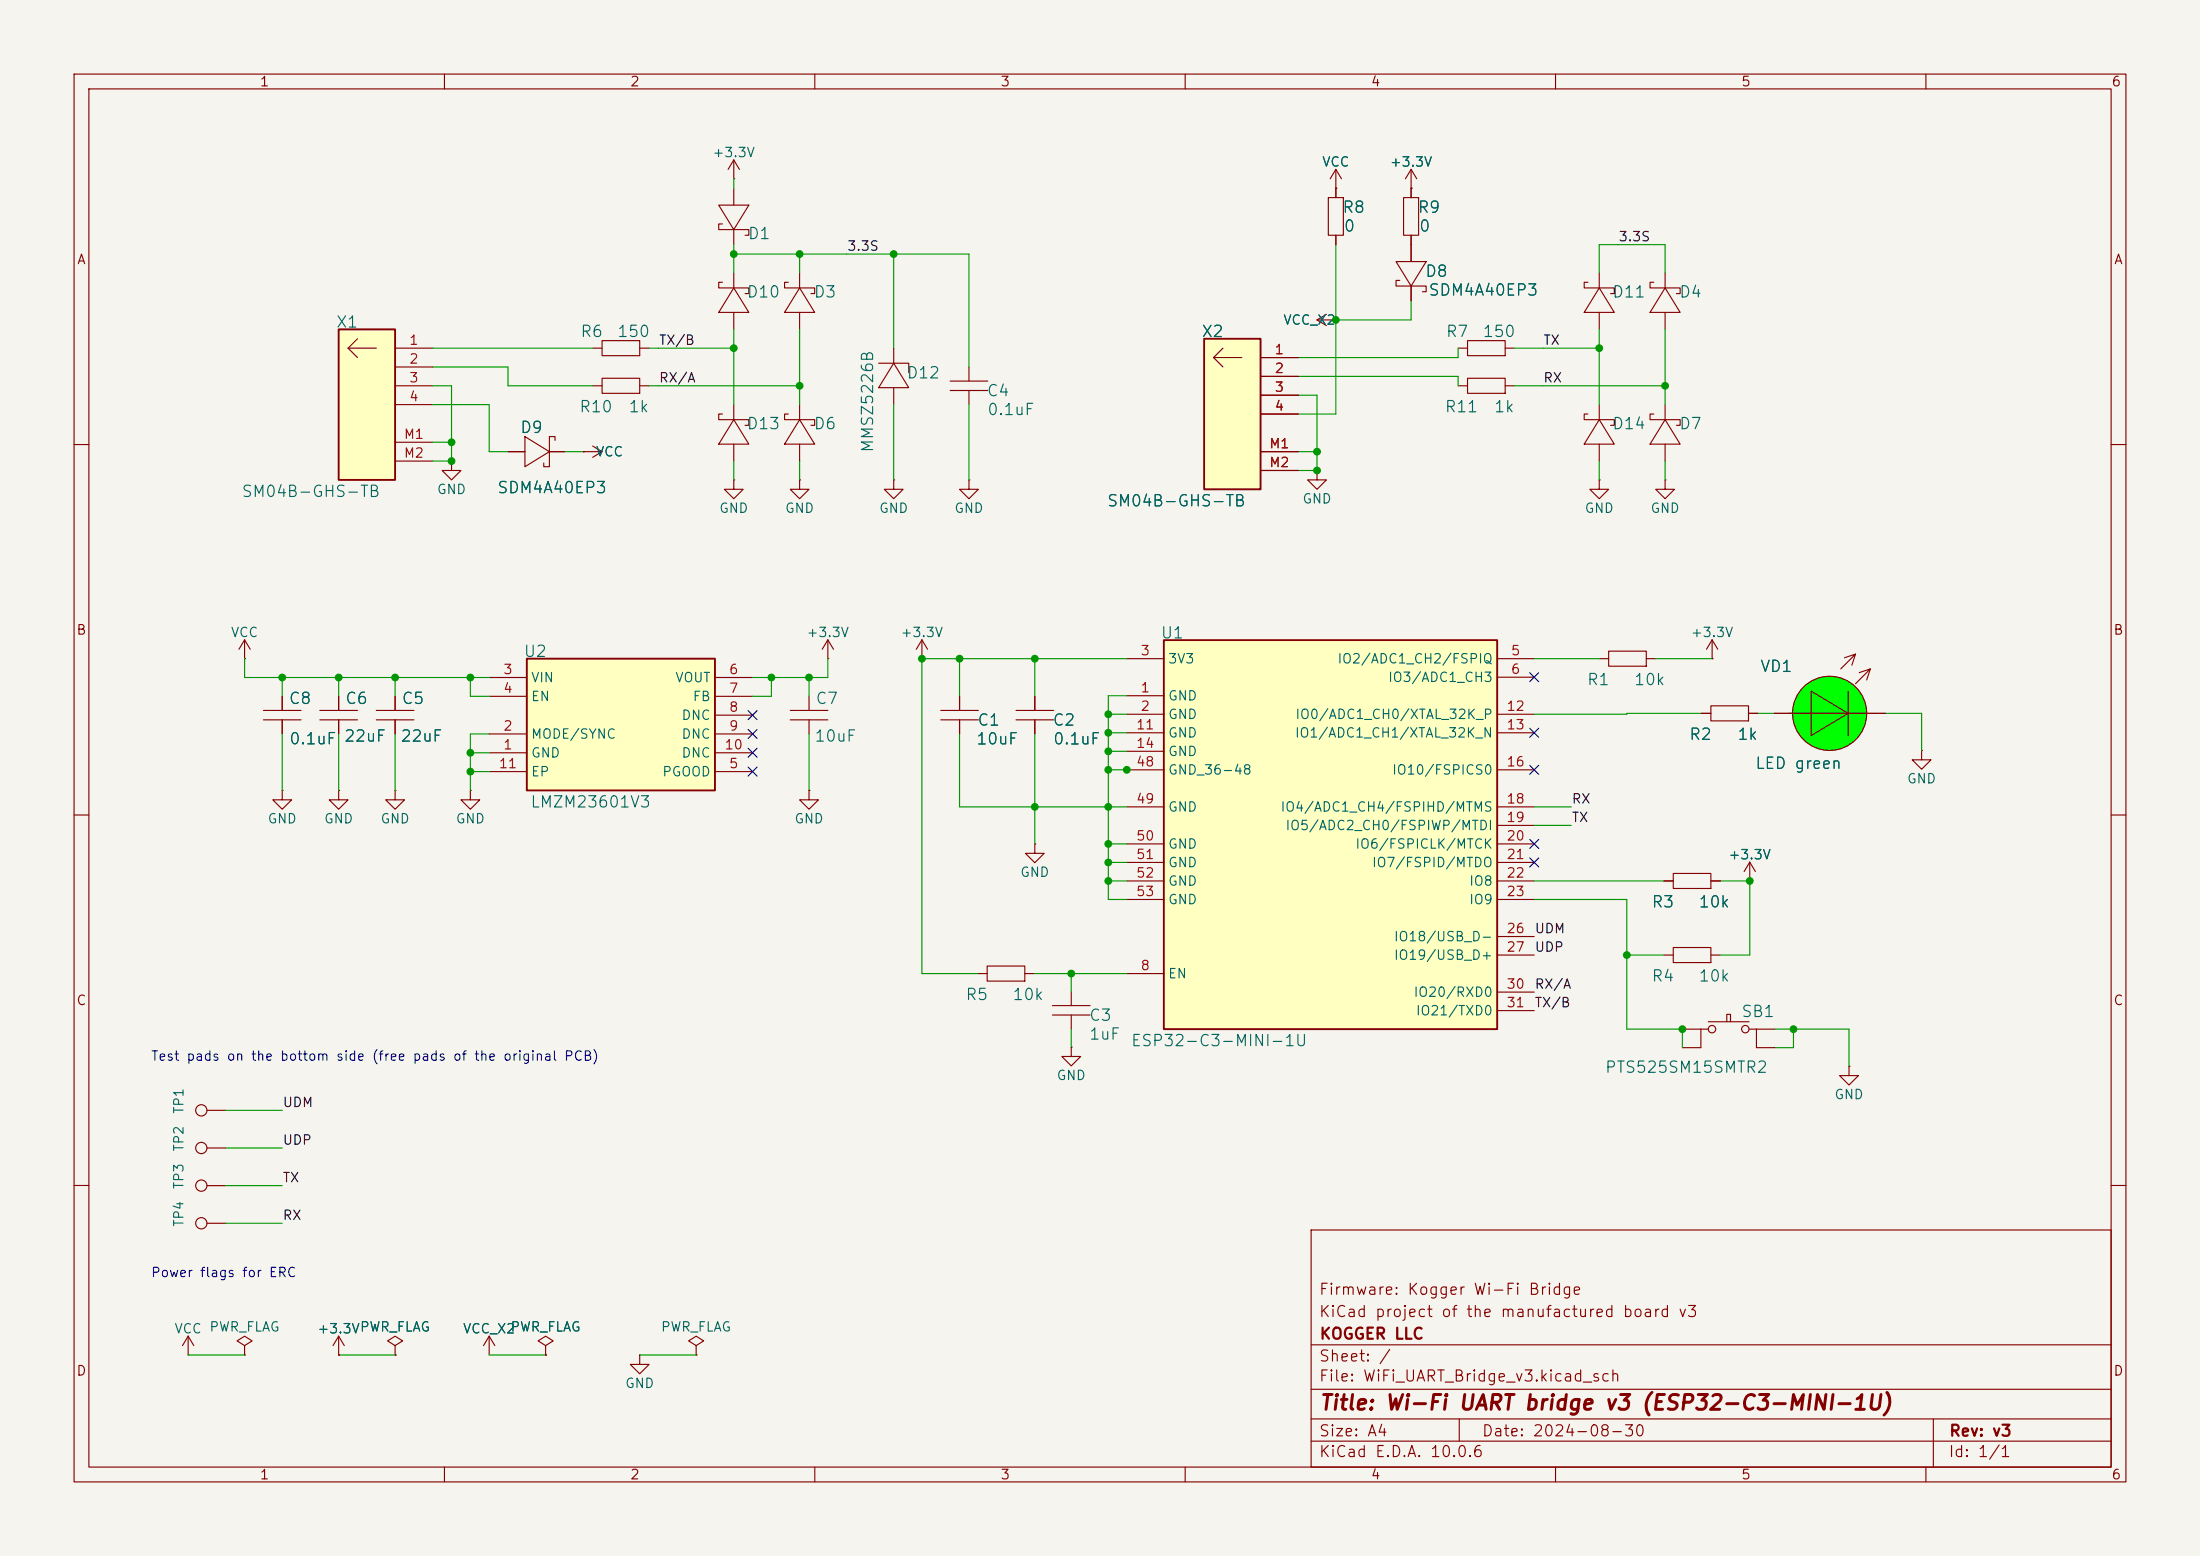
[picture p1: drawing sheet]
<svg xmlns="http://www.w3.org/2000/svg" width="297mm" height="210mm" viewBox="0 0 297 210" stroke-linecap="round" stroke-linejoin="round" font-family="sans-serif">
<path d="M0 0h297v210h-297z" fill="#f5f4ef" stroke="#f5f4ef" stroke-width=".14"/>
<g fill="none" stroke="#840000" stroke-width=".15">
<path d="M10 10h277v190h-277zM12 12h273v186h-273zM60 10v2M110 10v2M160 10v2M210 10v2M260 10v2M128.3 51.4h5M128.3 52.7h5M130.8 49.5v1.9M130.8 52.7v1.9M10 60h2"/>
<path d="M130.8 64.8v1.2h1.3l-1.3 1.3-1.3-1.3h1.3M130.8 64.8h.1M285 60h2M229.7 96.3h1.3M231 95.3h5v2h-5zM236 96.3h1.3M10 110h2M285 110h2M10 160h2M177 166h108v32h-108zM285 160h2M60 198v2"/>
<path d="M110 198v2M160 198v2M177 194.5h108M177 191.5h108M177 187.5h108M177 181.5h108M197 191.5v3M210 198v2M260 198v2M261 191.5v6.5"/>
</g>
<path d="M162.6 45.7h7.6v20.3h-7.6z" fill="#ffffc2"/>
<path d="M162.6 45.7h7.6v20.3h-7.6z" fill="none" stroke="#840000" stroke-width=".25"/>
<g fill="none" stroke="#840000" stroke-width=".15">
<path d="M163.8 48.3h3.8M165.1 47l-1.3 1.3 1.3 1.2M170.2 48.3h5.1M170.2 50.8h5.1M170.2 53.3h5.1M170.2 55.9h5.1M61 62.2v1.3h1.2l-1.2 1.3-1.3-1.3h1.3M61 62.2h.1M99.1 64.8v1.2h1.2l-1.2 1.3-1.3-1.3h1.3M99.1 64.8h.1M107.9 64.8v1.2h1.3l-1.3 1.3-1.2-1.3h1.2M107.9 64.8h.1"/>
<path d="M120.6 64.8v1.2h1.3l-1.3 1.3-1.2-1.3h1.2M120.6 64.8h.1M170.2 61h5.1M170.2 63.5h5.1M215.9 64.8v1.2h1.3l-1.3 1.3-1.3-1.3h1.3M215.9 64.8h.1M224.8 64.8v1.2h1.3l-1.3 1.3-1.3-1.3h1.3M224.8 64.8h.1M35.6 97.2h5M35.6 95.9h5M38.1 94v1.9M38.1 97.2v1.9"/>
<path d="M50.8 97.2h5.1M50.8 95.9h5.1M53.3 94v1.9M53.3 97.2v1.9M106.7 97.2h5.1M106.7 95.9h5.1M109.2 94v1.9M109.2 97.2v1.9M124.5 88.9h.1M124.5 86.4l-.8 1.2M124.5 86.4l.7 1.2M124.5 86.4v2.5"/>
<path d="M127 97.2h5.1M127 95.9h5.1M129.5 94v1.9M129.5 97.2v1.9M137.2 97.2h5M137.2 95.9h5M139.7 94v1.9M139.7 97.2v1.9M239.5 96.3h15M244.5 93.3l5 3-5 3zM249 88.8l1.5-.5-2 2M249.5 93.3v6"/>
<path d="M250.5 88.3l-.5 1.5M251 90.8l1.5-.5-2 2M252.5 90.3l-.5 1.5M38.1 106.7v1.3h1.3l-1.3 1.2-1.3-1.2h1.3M38.1 106.7h.1M45.7 106.7v1.3h1.3l-1.3 1.2-1.3-1.2h1.3M45.7 106.7h.1M53.3 106.7v1.3h1.3l-1.3 1.2-1.2-1.2h1.2M53.3 106.7h.1M109.2 106.7v1.3h1.3l-1.3 1.2-1.3-1.2h1.3M109.2 106.7h.1M224.6 118.9h1.3"/>
<path d="M225.9 117.9h5.1v2h-5.1zM231 118.9h1.2M236.2 118.9h.1M236.2 116.4l-.7 1.2M236.2 116.4l.8 1.2M236.2 116.4v2.5M259.4 101.3v1.3h1.3l-1.3 1.2-1.3-1.2h1.3M259.4 101.3h.1M132 131.4h1.3M133.3 130.4h5v2h-5zM138.3 131.4h1.3M142.1 135.7h5.1"/>
<path d="M142.1 137h5.1M144.6 133.8v1.9M144.6 137v1.9M224.6 128.9h1.3M225.9 127.9h5.1v2h-5.1zM227.1 138.9h3.5M229.6 138.9v2.5h-2.5M230.6 137.9h5.5M231 128.9h1.2M233.1 137.9v-1h.5v1M236.1 138.9h3.5M237.1 138.9v2.5h2.5"/>
<path d="M144.6 141.3v1.3h1.3l-1.3 1.3-1.3-1.3h1.3M144.6 141.3h.1M249.6 143.9v1.3h1.3l-1.3 1.2-1.2-1.2h1.2M249.6 143.9h.1"/>
<circle cx="247" cy="96.3" r="5"/>
<circle cx="231.1" cy="138.9" r=".5"/>
<circle cx="235.6" cy="138.9" r=".5"/>
</g>
<circle cx="247" cy="96.3" r="5" fill="#0f0" stroke="#0f0" stroke-width=".14"/>
<path d="M45.7 44.5h7.6v20.3h-7.6z" fill="#ffffc2"/>
<path d="M45.7 44.5h7.6v20.3h-7.6z" fill="none" stroke="#840000" stroke-width=".25"/>
<g fill="none" stroke="#840000" stroke-width=".15">
<path d="M47 47h3.8M48.3 45.7l-1.3 1.3 1.3 1.3M53.3 47h5.1M53.3 49.5h5.1M53.3 52.1h5.1M53.3 54.6h5.1M53.3 59.7h5.1M70.9 58.9l3.3 2.1-3.3 2zM74.9 59.4v-.5h-.7v4.1h-.8v-.5M80 47h1.3M81.3 46h5.1v2h-5.1zM86.4 47h1.2"/>
<path d="M177.8 43.2l1.3 .7M177.8 43.2h2.5M179.1 42.4l-1.3 .8M53.3 62.2h5.1M68.6 61h2.3M74.2 61h2M33 88.9h.1M33 86.4l-.7 1.2M33 86.4l.8 1.2M33 86.4v2.5M111.8 88.9h.1M111.8 86.4l-.8 1.2"/>
<path d="M111.8 86.4l.7 1.2M111.8 86.4v2.5M231.1 88.9h.1M231.1 86.4l-.7 1.2M231.1 86.4l.8 1.2M231.1 86.4v2.5M66 180.3l-.7 1.3M66 180.3l.8 1.3M66 180.3v2.6"/>
</g>
<path d="M157.1 86.4h45v52.5h-45z" fill="#ffffc2"/>
<path d="M157.1 86.4h45v52.5h-45z" fill="none" stroke="#840000" stroke-width=".25"/>
<g fill="none" stroke="#840000" stroke-width=".15">
<path d="M97 27.7h4.1l-2 3.3zM97.5 38.1h-.5v.8h4.1v.7h-.5M97.5 30.2h-.5v.8h4.1v.8h-.5M99.1 38.9l2 3.3h-4.1zM99.1 24.1h.1M99.1 21.6v2.5M99.1 25.4v2.3M99.1 31v2M99.1 36.8v2.1M99.1 21.6l-.8 1.3M99.1 21.6l.7 1.3M106.4 38.1h-.5v.8h4.1v.7h-.5"/>
<path d="M107.9 38.9l2.1 3.3h-4.1zM107.9 36.8v2.1M179.3 26.7h2.1v5.1h-2.1zM180.3 25.4h.1M180.3 22.9l-.7 1.2M180.3 22.9l.8 1.2M180.3 22.9v3.8M180.3 31.8v1.2M188.5 35.3h4l-2 3.3zM189 37.8h-.5v.8h4v.8h-.5M189.5 26.7h2v5.1h-2zM190.5 25.4h.1"/>
<path d="M190.5 22.9v3.8M190.5 31.8v3.5M190.5 38.6v2M190.5 22.9l-.8 1.2M190.5 22.9l.8 1.2M214.4 38.1h-.5v.8h4v.7h-.5M215.9 38.9l2 3.3h-4zM215.9 36.8v2.1M223.3 38.1h-.5v.8h4v.7h-.5M224.8 38.9l2 3.3h-4zM224.8 36.8v2.1M80 52.1h1.3"/>
<path d="M81.3 51.1h5.1v2h-5.1zM86.4 52.1h1.2M97.5 55.9h-.5v.7h4.1v.8h-.5M99.1 56.6l2 3.3h-4.1zM99.1 42.2v2.3M99.1 54.6v2M99.1 59.9v2.3M106.4 55.9h-.5v.7h4.1v.8h-.5M107.9 56.6l2.1 3.3h-4.1zM107.9 42.2v2.3M107.9 54.6v2M107.9 59.9v2.3"/>
<path d="M118.6 49h4.1v1.3M120.6 49l2.1 3.3h-4.1zM120.6 47v2M120.6 52.3v2.3M196.8 52.1h1.3M196.8 47h1.3M198.1 51.1h5.1v2h-5.1zM198.1 46h5.1v2h-5.1zM203.2 52.1h1.3M203.2 47h1.3M214.4 55.9h-.5v.7h4v.8h-.5M215.9 56.6l2 3.3h-4z"/>
<path d="M215.9 42.2v2.3M215.9 54.6v2M215.9 59.9v2.3M223.3 55.9h-.5v.7h4v.8h-.5M224.8 56.6l2 3.3h-4zM224.8 42.2v2.3M224.8 54.6v2M224.8 59.9v2.3M78.7 61h.1M78.7 61h2.6M80 60.2l1.3 .8M81.3 61l-1.3 .7"/>
<path d="M177.8 63.5v1.3h1.3l-1.3 1.2-1.3-1.2h1.3M177.8 63.5h.1M43.2 97.2h5.1M43.2 95.9h5.1M45.7 94v1.9M45.7 97.2v1.9M152.1 93.9h5M152.1 96.4h5M152.1 88.9h5M152.1 98.9h5M202.1 96.4h5M202.1 88.9h5"/>
<path d="M202.1 91.4h5M202.1 98.9h5M215.9 88.9h1.3M217.2 87.9h5v2h-5zM222.2 88.9h1.3M139.7 113.9v1.3h1.3l-1.3 1.2-1.3-1.2h1.3M139.7 113.9h.1M152.1 101.4h5M152.1 103.9h5M152.1 108.9h5M152.1 113.9h5M152.1 116.4h5"/>
<path d="M152.1 118.9h5M202.1 103.9h5M202.1 108.9h5M202.1 111.4h5M202.1 113.9h5M202.1 116.4h5M202.1 118.9h5M152.1 131.4h5M152.1 121.4h5M202.1 121.4h5M202.1 126.4h5M202.1 128.9h5"/>
<path d="M202.1 133.9h5M202.1 136.4h5M27.9 149.9h2.6M27.9 154.9h2.6M27.9 165.1h2.6M27.9 160h2.6M25.4 182.9h.1M25.4 180.3l-.8 1.3M25.4 180.3l.8 1.3M25.4 180.3v2.6M33 181.6l1-.6-1-.7-1 .7 1 .6v1.3M33 182.9h.1"/>
<path d="M45.7 182.9h.1M45.7 180.3l-.7 1.3M45.7 180.3l.8 1.3M45.7 180.3v2.6M53.3 181.6l1.1-.6-1.1-.7-1 .7 1 .6v1.3M53.3 182.9h.1M73.7 181.6l1-.6-1-.7-1.1 .7 1.1 .6v1.3M73.7 182.9h.1M86.4 182.9v1.3h1.2l-1.2 1.2-1.3-1.2h1.3M86.4 182.9h.1M94 181.6l1-.6-1-.7-1 .7 1 .6v1.3M94 182.9h.1"/>
<circle cx="27.2" cy="149.9" r=".76"/>
<circle cx="27.2" cy="154.9" r=".76"/>
<circle cx="27.2" cy="160" r=".76"/>
<circle cx="27.2" cy="165.1" r=".76"/>
</g>
<path d="M71.1 88.9h25.4v17.8h-25.4z" fill="#ffffc2"/>
<path d="M71.1 88.9h25.4v17.8h-25.4z" fill="none" stroke="#840000" stroke-width=".25"/>
<g fill="none" stroke="#840000" stroke-width=".15">
<path d="M180.3 25.4h.1M180.3 25.4v1.3M180.3 31.8v1.2M190.5 25.4h.1M190.5 25.4v1.3M190.5 31.8v3.5M190.5 38.6v2M170.2 48.3h5.1M170.2 50.8h5.1M170.2 53.3h5.1M170.2 55.9h5.1M68.6 61h2.3"/>
<path d="M74.2 61h2M78.7 61h.1M170.2 61h5.1M170.2 63.5h5.1M38.1 94v1.9M38.1 97.2v1.9M45.7 94v1.9M45.7 97.2v1.9M53.3 94v1.9M53.3 97.2v1.9M66 99.1h5.1M66 91.4h5.1"/>
<path d="M66 94h5.1M96.5 99.1h5.1M96.5 91.4h5.1M96.5 94h5.1M96.5 96.5h5.1M129.5 94v1.9M129.5 97.2v1.9M139.7 94v1.9M139.7 97.2v1.9M229.7 96.3h1.3M236 96.3h1.3M239.5 96.3h5"/>
<path d="M249.5 96.3h5M63.5 106.7v1.3h1.3l-1.3 1.2-1.3-1.2h1.3M63.5 106.7h.1M66 101.6h5.1M66 104.1h5.1M96.5 101.6h5.1M96.5 104.1h5.1M224.6 118.9h1.3M231 118.9h1.2M236.2 118.9h.1M45.7 182.9h.1M53.3 182.9h.1"/>
<path d="M73.7 182.9h.1"/>
</g>
<g fill="none" stroke="#009600" stroke-width=".15">
<path d="M99.1 34.3h31.7v15.2M99.1 24.1v1.3M99.1 33v3.8M107.9 34.3v2.5M120.6 34.3v12.7M180.3 33v22.9h-5M215.9 36.8v-3.8h8.9v3.8M58.4 52.1h2.6v10.1h-2.6M58.4 49.5h10.2v2.6h11.4M58.4 47h21.6M58.4 54.6h7.6v6.4h2.6M58.4 59.7h2.6"/>
<path d="M87.6 52.1h20.3M87.6 47h11.5M99.1 44.5v10.1M107.9 44.5v10.1M120.6 54.6v10.2M130.8 54.6v10.2M175.3 53.3h2.5v10.2h-2.5M175.3 50.8h21.5v1.3M190.5 40.6v2.6h-10.2M196.8 47v1.3h-21.5M204.5 52.1h20.3M204.5 47h11.4"/>
<path d="M215.9 44.5v10.1M224.8 44.5v10.1M76.2 61h2.5M99.1 62.2v2.6M107.9 62.2v2.6M175.3 61h2.5M215.9 62.2v2.6M224.8 62.2v2.6M33 88.9v2.5h33M38.1 91.4v2.6M38.1 99.1v7.6M45.7 91.4v2.6"/>
<path d="M45.7 99.1v7.6M53.3 91.4v2.6M53.3 99.1v7.6M63.5 91.4v2.6h2.5M66 99.1h-2.5v7.6M104.1 91.4v2.6h-2.5M109.2 91.4v2.6M109.2 99.1v7.6M111.8 88.9v2.5h-10.2M129.5 99.1v9.8h22.6M129.5 88.9v5.1M139.7 88.9v5.1"/>
<path d="M139.7 99.1v14.8M149.6 96.4h2.5M149.6 98.9h2.5M152.1 88.9h-27.6v42.5h7.5M152.1 93.9h-2.5v27.5h2.5M207.1 88.9h8.8M223.5 88.9h7.6M229.7 96.3l-22.6 .1M237.3 96.3h2.2M254.5 96.3h4.9v5M63.5 104.1h2.5M63.5 101.6h2.5"/>
<path d="M149.6 118.9h2.5M149.6 116.4h2.5M149.6 113.9h2.5M149.6 101.4h2.5M149.6 103.9h2.5M207.1 118.9h17.5M207.1 108.9h5M207.1 111.4h5M232.2 118.9h4v10h-4M139.6 131.4h12.5M144.6 131.4v2.4M144.6 138.9v2.4"/>
<path d="M207.1 121.4h12.5v17.5h7.5v2.5M219.6 128.9h5M239.6 138.9h10v5M242.1 138.9v2.5h-2.5M30.5 149.9h7.6M30.5 154.9h7.6M30.5 165.1h7.6M30.5 160h7.6M25.4 182.9h7.6M45.7 182.9h7.6M66 182.9h7.7M86.4 182.9h7.6"/>
</g>
<g fill="none" stroke="#000084" stroke-width=".15">
<path d="M101 98.5l1.2 1.2M101 95.9l1.2 1.2M102.2 98.5l-1.2 1.2M102.2 95.9l-1.2 1.2M206.5 90.8l1.2 1.2M206.5 98.3l1.2 1.2M207.7 90.8l-1.2 1.2M207.7 98.3l-1.2 1.2M101 101l1.2 1.2M101 103.5l1.2 1.2M102.2 101l-1.2 1.2M102.2 103.5l-1.2 1.2"/>
<path d="M206.5 103.3l1.2 1.2M206.5 115.8l1.2 1.2M206.5 113.3l1.2 1.2M207.7 103.3l-1.2 1.2M207.7 115.8l-1.2 1.2M207.7 113.3l-1.2 1.2"/>
</g>
<g fill="#009600" stroke="#009600" stroke-width=".14">
<circle cx="236.2" cy="118.9" r=".46"/>
<circle cx="224.8" cy="52.1" r=".46"/>
<circle cx="242.1" cy="138.9" r=".46"/>
<circle cx="149.6" cy="118.9" r=".46"/>
<circle cx="149.6" cy="116.4" r=".46"/>
<circle cx="219.6" cy="128.9" r=".46"/>
<circle cx="227.1" cy="138.9" r=".46"/>
<circle cx="152.1" cy="103.9" r=".46"/>
<circle cx="149.6" cy="101.4" r=".46"/>
<circle cx="149.6" cy="103.9" r=".46"/>
<circle cx="149.6" cy="113.9" r=".46"/>
<circle cx="149.6" cy="108.9" r=".46"/>
<circle cx="139.7" cy="108.9" r=".46"/>
<circle cx="144.6" cy="131.4" r=".46"/>
<circle cx="139.7" cy="88.9" r=".46"/>
<circle cx="149.6" cy="98.9" r=".46"/>
<circle cx="149.6" cy="96.4" r=".46"/>
<circle cx="177.8" cy="61" r=".46"/>
<circle cx="177.8" cy="63.5" r=".46"/>
<circle cx="180.3" cy="43.2" r=".46"/>
<circle cx="215.9" cy="47" r=".46"/>
<circle cx="53.3" cy="91.4" r=".46"/>
<circle cx="38.1" cy="91.4" r=".46"/>
<circle cx="63.5" cy="101.6" r=".46"/>
<circle cx="45.7" cy="91.4" r=".46"/>
<circle cx="124.5" cy="88.9" r=".46"/>
<circle cx="104.1" cy="91.4" r=".46"/>
<circle cx="109.2" cy="91.4" r=".46"/>
<circle cx="129.5" cy="88.9" r=".46"/>
<circle cx="61" cy="62.2" r=".46"/>
<circle cx="61" cy="59.7" r=".46"/>
<circle cx="63.5" cy="91.4" r=".46"/>
<circle cx="63.5" cy="104.1" r=".46"/>
<circle cx="99.1" cy="47" r=".46"/>
<circle cx="99.1" cy="34.3" r=".46"/>
<circle cx="120.6" cy="34.3" r=".46"/>
<circle cx="107.9" cy="34.3" r=".46"/>
<circle cx="107.9" cy="52.1" r=".46"/>
</g>
<text font-size="2" fill="#840000" x="178" y="190.8">Title: Wi-Fi UART bridge v3 (ESP32-C3-MINI-1U)</text>
<g font-size="1.5" fill="#006464">
<text x="181.1" y="29.1">R8</text>
<text x="191.3" y="29.1">R9</text>
<text x="100.9" y="32.7">D1</text>
<text x="181.3" y="31.7">0</text>
<text x="191.5" y="31.7">0</text>
<text x="100.7" y="40.5">D10</text>
<text x="109.7" y="40.5">D3</text>
<text x="192.3" y="37.7">D8</text>
<text x="192.7" y="40.3">SDM4A40EP3</text>
<text x="217.5" y="40.5">D11</text>
<text x="226.6" y="40.5">D4</text>
<text x="45.3" y="44.6">X1</text>
<text x="78.2" y="45.9">R6</text>
<text x="83.2" y="45.9">150</text>
<text x="162.1" y="45.9">X2</text>
<text x="195.1" y="45.9">R7</text>
<text x="200.1" y="45.9">150</text>
<text x="122.3" y="51.5">D12</text>
<text x="133.1" y="53.9">C4</text>
<text x="70.1" y="58.8">D9</text>
<text x="78.1" y="56">R10</text>
<text x="84.7" y="56">1k</text>
<text x="100.7" y="58.3">D13</text>
<text x="109.7" y="58.3">D6</text>
<text x="133.2" y="56.4">0.1uF</text>
<text x="194.9" y="56">R11</text>
<text x="201.6" y="56">1k</text>
<text x="217.5" y="58.3">D14</text>
<text x="226.6" y="58.3">D7</text>
<text x="118.3" y="61.2" transform="rotate(-90 118.3 61.2)">MMSZ5226B</text>
<text x="32.5" y="67.5">SM04B-GHS-TB</text>
<text x="67" y="67">SDM4A40EP3</text>
<text x="149.3" y="68.7">SM04B-GHS-TB</text>
<text x="70.6" y="89.1">U2</text>
<text x="156.6" y="86.6">U1</text>
<text x="38.9" y="95.4">C8</text>
<text x="46.5" y="95.4">C6</text>
<text x="54.1" y="95.4">C5</text>
<text x="110" y="95.4">C7</text>
<text x="214.1" y="92.9">R1</text>
<text x="220.5" y="92.9">10k</text>
<text x="237.5" y="91.1">VD1</text>
<text x="38.9" y="100.9">0.1uF</text>
<text x="46.3" y="100.5">22uF</text>
<text x="54" y="100.5">22uF</text>
<text x="109.8" y="100.5">10uF</text>
<text x="131.7" y="100.9">10uF</text>
<text x="131.8" y="98.3">C1</text>
<text x="142" y="98.3">C2</text>
<text x="142.1" y="100.9">0.1uF</text>
<text x="227.9" y="100.2">R2</text>
<text x="234.4" y="100.2">1k</text>
<text x="236.9" y="104.2">LED green</text>
<text x="71.5" y="109.4">LMZM23601V3</text>
<text x="222.9" y="122.9">R3</text>
<text x="229.2" y="122.9">10k</text>
<text x="130.2" y="135.4">R5</text>
<text x="136.6" y="135.4">10k</text>
<text x="222.9" y="132.9">R4</text>
<text x="229.2" y="132.9">10k</text>
<text x="235" y="137.7">SB1</text>
<text x="146.9" y="140.7">1uF</text>
<text x="146.9" y="138.2">C3</text>
<text x="152.6" y="141.6">ESP32-C3-MINI-1U</text>
<text x="216.6" y="145.2">PTS525SM15SMTR2</text>
</g>
<g font-size="1.5" fill="#840000">
<text x="178" y="178.1">KiCad project of the manufactured board v3</text>
<text x="178" y="175.1">Firmware: Kogger Wi-Fi Bridge</text>
<text x="178" y="184.1">Sheet: /</text>
<text x="178" y="181.1">KOGGER LLC</text>
<text x="178" y="186.8">File: WiFi_UART_Bridge_v3.kicad_sch</text>
<text x="178" y="197">KiCad E.D.A. 10.0.6</text>
<text x="178" y="194.2">Size: A4</text>
<text x="200" y="194.2">Date: 2024-08-30</text>
<text x="263" y="197">Id: 1/1</text>
<text x="263" y="194.2">Rev: v3</text>
</g>
<g font-size="1.3" fill="#840000">
<text x="35" y="12">1</text>
<text x="85" y="12">2</text>
<text x="135" y="12">3</text>
<text x="185" y="12">4</text>
<text x="235" y="12">5</text>
<text x="285" y="12">6</text>
<text x="10.3" y="36">A</text>
<text x="285.3" y="36">A</text>
<text x="10.2" y="86">B</text>
<text x="285.2" y="86">B</text>
<text x="10.2" y="136">C</text>
<text x="285.2" y="136">C</text>
<text x="10.2" y="186">D</text>
<text x="285.2" y="186">D</text>
<text x="35" y="200">1</text>
<text x="85" y="200">2</text>
<text x="135" y="200">3</text>
<text x="185" y="200">4</text>
<text x="235" y="200">5</text>
<text x="285" y="200">6</text>
</g>
<g font-size="1.3" fill="#006464">
<text x="96.1" y="21.5">+3.3V</text>
<text x="178.4" y="22.8">VCC</text>
<text x="187.5" y="22.8">+3.3V</text>
<text x="173.1" y="44.1">VCC_X2</text>
<text x="80.4" y="61.9">VCC</text>
<text x="58.9" y="67">GND</text>
<text x="97" y="69.5">GND</text>
<text x="105.9" y="69.5">GND</text>
<text x="118.6" y="69.5">GND</text>
<text x="128.7" y="69.5">GND</text>
<text x="175.7" y="68.3">GND</text>
<text x="213.8" y="69.5">GND</text>
<text x="222.7" y="69.5">GND</text>
<text x="31.1" y="86.3">VCC</text>
<text x="108.8" y="86.3">+3.3V</text>
<text x="121.5" y="86.3">+3.3V</text>
<text x="157.6" y="89.9">3V3</text>
<text x="180.5" y="89.9">IO2/ADC1_CH2/FSPIQ</text>
<text x="228.2" y="86.3">+3.3V</text>
<text x="71.6" y="92.4">VIN</text>
<text x="71.6" y="94.9">EN</text>
<text x="91.1" y="92.4">VOUT</text>
<text x="93.4" y="94.9">FB</text>
<text x="157.6" y="94.9">GND</text>
<text x="187.3" y="92.4">IO3/ADC1_CH3</text>
<text x="71.6" y="100">MODE/SYNC</text>
<text x="91.9" y="97.5">DNC</text>
<text x="91.9" y="100">DNC</text>
<text x="157.6" y="97.4">GND</text>
<text x="157.6" y="99.9">GND</text>
<text x="174.7" y="99.9">IO1/ADC1_CH1/XTAL_32K_N</text>
<text x="174.8" y="97.4">IO0/ADC1_CH0/XTAL_32K_P</text>
<text x="71.6" y="102.6">GND</text>
<text x="71.6" y="105.1">EP</text>
<text x="89.3" y="105.1">PGOOD</text>
<text x="91.9" y="102.6">DNC</text>
<text x="157.6" y="102.4">GND</text>
<text x="157.6" y="104.9">GND_36-48</text>
<text x="187.8" y="104.9">IO10/FSPICS0</text>
<text x="257.4" y="106.1">GND</text>
<text x="36" y="111.5">GND</text>
<text x="43.7" y="111.5">GND</text>
<text x="51.3" y="111.5">GND</text>
<text x="61.4" y="111.5">GND</text>
<text x="107.2" y="111.5">GND</text>
<text x="157.6" y="109.9">GND</text>
<text x="172.8" y="109.9">IO4/ADC1_CH4/FSPIHD/MTMS</text>
<text x="173.4" y="112.4">IO5/ADC2_CH0/FSPIWP/MTDI</text>
<text x="137.6" y="118.7">GND</text>
<text x="157.6" y="114.9">GND</text>
<text x="157.6" y="117.4">GND</text>
<text x="157.6" y="119.9">GND</text>
<text x="182.9" y="114.9">IO6/FSPICLK/MTCK</text>
<text x="185.1" y="117.4">IO7/FSPID/MTDO</text>
<text x="198.2" y="119.9">IO8</text>
<text x="233.3" y="116.3">+3.3V</text>
<text x="157.6" y="122.4">GND</text>
<text x="198.2" y="122.4">IO9</text>
<text x="188.1" y="127.4">IO18/USB_D-</text>
<text x="188.1" y="129.9">IO19/USB_D+</text>
<text x="157.6" y="132.4">EN</text>
<text x="190.7" y="134.9">IO20/RXD0</text>
<text x="191" y="137.4">IO21/TXD0</text>
<text x="142.6" y="146.1">GND</text>
<text x="247.6" y="148.7">GND</text>
<text x="25.1" y="155.5" transform="rotate(-90 25.1 155.5)">TP2</text>
<text x="25.1" y="150.4" transform="rotate(-90 25.1 150.4)">TP1</text>
<text x="25.1" y="160.6" transform="rotate(-90 25.1 160.6)">TP3</text>
<text x="25.1" y="165.7" transform="rotate(-90 25.1 165.7)">TP4</text>
<text x="23.5" y="180.3">VCC PWR_FLAG</text>
<text x="42.8" y="180.3">+3.3VPWR_FLAG</text>
<text x="62.4" y="180.3">VCC_X2</text>
<text x="68.8" y="180">PWR_FLAG</text>
<text x="89.1" y="180">PWR_FLAG</text>
<text x="84.3" y="187.7">GND</text>
</g>
<g font-size="1.3" fill="#0f0f0f">
<text x="114.3" y="34.2">3.3S</text>
<text x="218.4" y="32.9">3.3S</text>
<text x="88.9" y="46.9">TX/B</text>
<text x="208.3" y="46.9">TX</text>
<text x="88.9" y="51.9">RX/A</text>
<text x="208.3" y="51.9">RX</text>
<text x="212.1" y="111.3">TX</text>
<text x="212.1" y="108.8">RX</text>
<text x="207.1" y="128.8">UDP</text>
<text x="207.1" y="126.3">UDM</text>
<text x="207.1" y="136.3">TX/B</text>
<text x="207.1" y="133.8">RX/A</text>
<text x="38.1" y="149.7">UDM</text>
<text x="38.1" y="154.8">UDP</text>
<text x="38.1" y="159.9">TX</text>
<text x="38.1" y="165">RX</text>
</g>
<g font-size="1.3" fill="#a90000">
<text x="55.1" y="46.9">1</text>
<text x="55.1" y="49.4">2</text>
<text x="55.1" y="51.9">3</text>
<text x="172" y="48.1">1</text>
<text x="172" y="50.7">2</text>
<text x="172" y="53.2">3</text>
<text x="54.4" y="59.6">M1</text>
<text x="55.1" y="54.5">4</text>
<text x="172" y="55.7">4</text>
<text x="54.4" y="62.1">M2</text>
<text x="171.3" y="60.8">M1</text>
<text x="171.3" y="63.4">M2</text>
<text x="153.9" y="88.8">3</text>
<text x="203.9" y="88.8">5</text>
<text x="67.8" y="91.3">3</text>
<text x="67.8" y="93.8">4</text>
<text x="98.3" y="91.3">6</text>
<text x="98.3" y="93.8">7</text>
<text x="153.9" y="93.8">1</text>
<text x="203.9" y="91.3">6</text>
<text x="67.8" y="101.5">1</text>
<text x="67.8" y="98.9">2</text>
<text x="97.7" y="101.5">10</text>
<text x="98.3" y="96.4">8</text>
<text x="98.3" y="98.9">9</text>
<text x="153.3" y="98.8">11</text>
<text x="153.3" y="101.3">14</text>
<text x="153.9" y="96.3">2</text>
<text x="203.3" y="96.3">12</text>
<text x="203.3" y="98.8">13</text>
<text x="67.2" y="104">11</text>
<text x="98.3" y="104">5</text>
<text x="153.3" y="103.8">48</text>
<text x="203.3" y="103.8">16</text>
<text x="153.3" y="108.8">49</text>
<text x="153.3" y="113.8">50</text>
<text x="203.3" y="108.8">18</text>
<text x="203.3" y="111.3">19</text>
<text x="203.3" y="113.8">20</text>
<text x="153.3" y="116.3">51</text>
<text x="153.3" y="118.8">52</text>
<text x="203.3" y="116.3">21</text>
<text x="203.3" y="118.8">22</text>
<text x="153.3" y="121.3">53</text>
<text x="203.3" y="121.3">23</text>
<text x="153.9" y="131.3">8</text>
<text x="203.3" y="126.3">26</text>
<text x="203.3" y="128.8">27</text>
<text x="203.3" y="133.8">30</text>
<text x="203.3" y="136.3">31</text>
</g>
<g font-size="1.3" fill="#0000c2">
<text x="20.3" y="143.5">Test pads on the bottom side (free pads of the original PCB)</text>
<text x="20.3" y="172.7">Power flags for ERC</text>
</g>
</svg>
